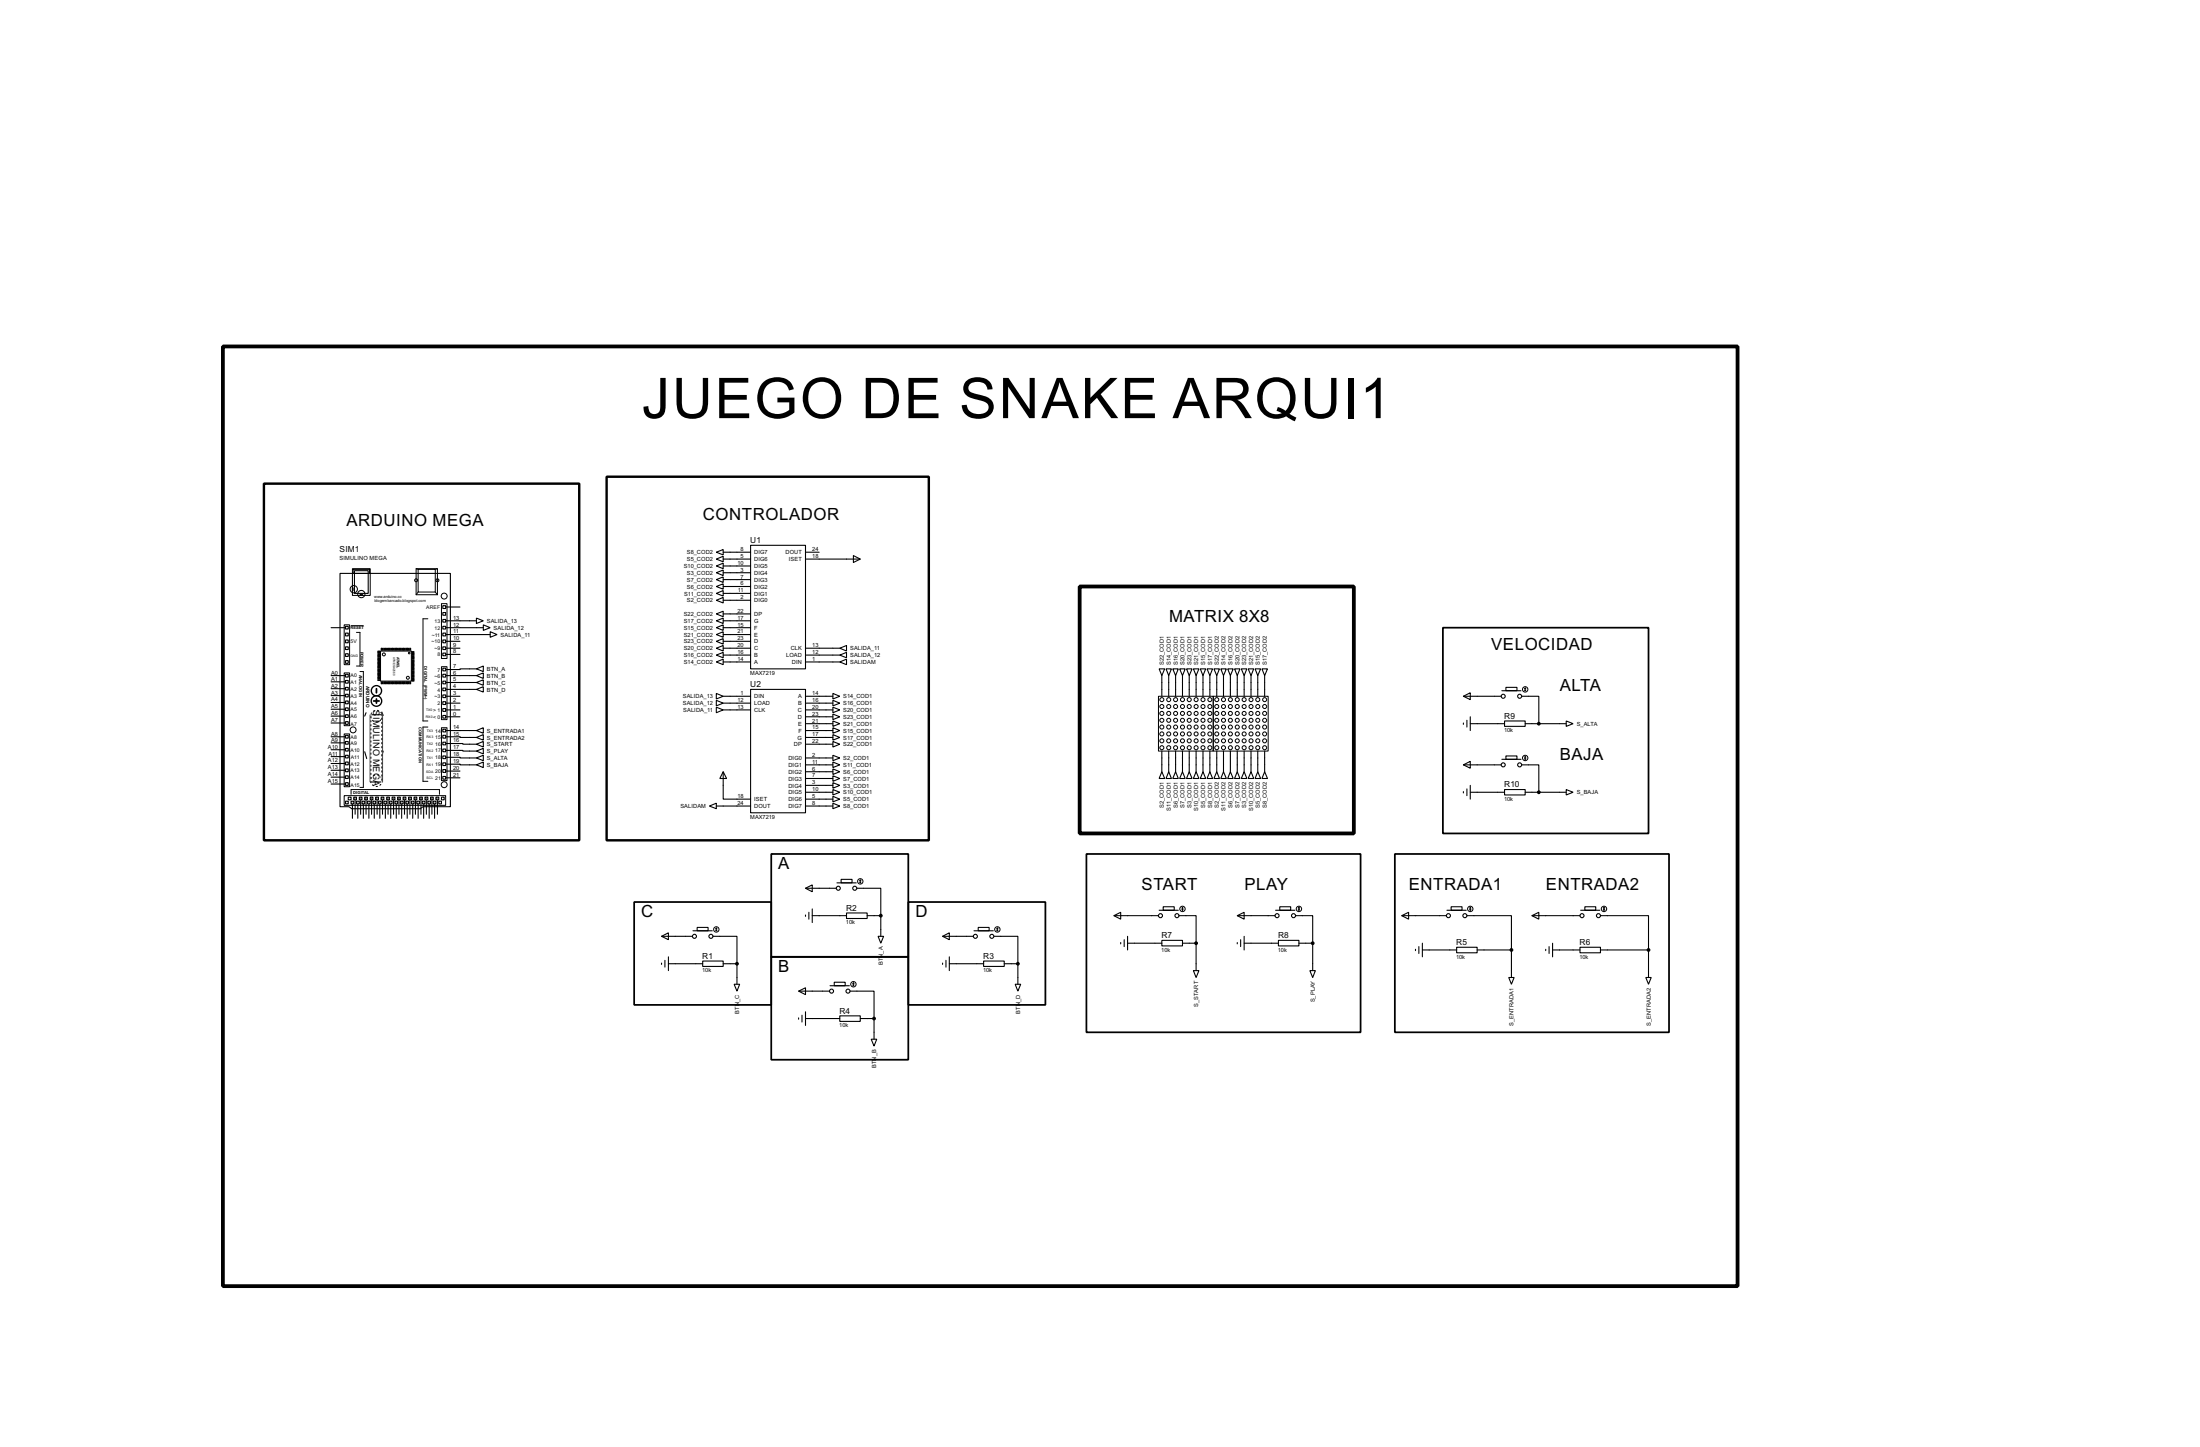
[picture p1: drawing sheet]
<svg xmlns="http://www.w3.org/2000/svg" width="815mm" height="536mm" viewBox="0 0 815 536" stroke-linecap="round" stroke-linejoin="round" font-family="sans-serif">
<g fill="none" stroke="#000" stroke-width=".4">
<path d="M126 212.4h40.9v86.4h-10.1l-1 .7h-25.4l-1.1-.7h-3.3zM130.6 217.7h.3v1h-.3zM130.9 210.9h6.1v1.5h-6.1zM131.4 211.4h5.1v8.4h-5.1zM265.5 204.5l2.5-1v2zM265.5 207.1l2.5-1.1v2.1zM265.5 209.6l2.5-1v2zM265.5 212.1l2.5-1v2.1zM265.5 214.7l2.5-1v2zM265.5 217.2l2.5-1v2zM265.5 219.8l2.5-1.1v2.1zM268 207.1h10.2"/>
<path d="M268 204.5h10.2M268 209.6h10.2M268 212.1h10.2M268 214.7h10.2M268 217.2h10.2M268 219.8h10.2M278.2 202h20.3v45.7h-20.3zM298.5 207.1h20.3M298.5 204.5h5.1M316.3 205.8l2.5 1.3-2.5 1.2zM122.7 232.5h5.1M128.1 232h1v1h-1z"/>
<path d="M128.1 234.5h1v1h-1zM128.1 237h1v1.1h-1zM128.1 239.6h1v1h-1zM133.4 220.3h1v.2h-1zM164.1 224.3h1.1v1.1h-1.1zM164.1 229.4h1.1v1h-1.1zM164.1 232h1.1v1h-1.1zM164.1 234.5h1.1v1h-1.1zM164.1 237h1.1v1.1h-1.1zM164.1 239.6h1.1v1h-1.1zM164.1 226.9h1.1v1h-1.1zM165.4 229.9h11.2"/>
<path d="M165.4 232.5h13.7M165.4 235h16.3M165.4 237.5h5.1M165.4 224.8h5.1M176.6 228.9l2.5 1-2.5 1zM179.1 231.4l2.6 1.1-2.6 1zM181.7 234l2.5 1-2.5 1zM265.5 222.3l2.5-1v2zM265.5 227.4l2.5-1v2zM265.5 229.9l2.5-1v2zM265.5 232.5l2.5-1.1v2.1zM265.5 235l2.5-1v2z"/>
<path d="M265.5 237.5l2.5-1v2.1zM268 229.9h10.2M268 232.5h10.2M268 235h10.2M268 222.3h10.2M268 227.4h10.2M268 237.5h10.2M122.7 250.2h5.1M122.7 257.6h5.1M122.7 255.1h5.1M122.7 252.5h5.1M128.1 249.7h1v1.1h-1z"/>
<path d="M128.1 252h1v1h-1zM128.1 254.6h1v1h-1zM128.1 257.1h1v1h-1zM128.1 259.6h1v1.1h-1zM128.1 242.1h1v1h-1zM128.1 244.7h1v1h-1zM141 241.1h11.5v11.2h-11.5zM164.1 241.9h1.1v1h-1.1zM164.1 247.5h1.1v1h-1.1zM164.1 249.7h1.1v1.1h-1.1zM164.1 252.3h1.1v1h-1.1zM164.1 254.8h1.1v1h-1.1z"/>
<path d="M164.1 257.4h1.1v1h-1.1zM164.1 259.9h1.1v1h-1.1zM165.4 257.9h5.1M165.4 240.1h5.1M165.4 250.2h11.2M165.4 252.8h11.2M165.4 255.3h11.2M165.4 242.4h5.1M176.6 247.7l2.5-1v2zM176.6 250.2l2.5-1v2.1zM176.6 252.8l2.5-1v2zM176.6 255.3l2.5-1v2z"/>
<path d="M176.6 247.7l-11.2 .3M265.5 256.8l2.5 1.1-2.5 1zM265.5 259.4l2.5 1-2.5 1zM265.5 240.1l2.5-1v2zM265.5 242.6l2.5-1v2zM265.5 245.2l2.5-1.1v2.1zM268 245.2h10.2M268 257.9h10.2M268 242.6h10.2M268 240.1h10.2M278.2 255.3h20.3v45.7h-20.3zM298.5 245.2h12.7"/>
<path d="M298.5 257.9h10.2M298.5 242.6h12.7M298.5 240.1h12.7M308.7 256.8l2.5 1.1-2.5 1zM308.7 259.4l2.5 1-2.5 1zM311.2 245.2l2.5-1.1v2.1zM311.2 242.6l2.5-1v2zM311.2 240.1l2.5-1v2zM429.6 247.7h2l-1 2.5zM430.6 250.2v7.7M432.1 247.7h2l-1 2.5zM433.1 250.2v7.7"/>
<path d="M434.6 247.7h2.1l-1 2.5zM435.7 250.2v7.7M437.2 247.7h2l-1 2.5zM438.2 250.2v7.7M439.7 247.7h2.1l-1.1 2.5zM440.7 250.2v7.7M442.3 247.7h2l-1 2.5zM443.3 250.2v7.7M444.8 247.7h2l-1 2.5zM445.8 250.2v7.7M447.3 247.7h2.1l-1 2.5zM448.4 250.2v7.7"/>
<path d="M449.9 247.7h2l-1 2.5zM450.9 250.2v7.7M452.4 247.7h2.1l-1.1 2.5zM453.4 250.2v7.7M455 247.7h2l-1 2.5zM456 250.2v7.7M457.5 247.7h2l-1 2.5zM458.5 250.2v7.7M460 247.7h2.1l-1 2.5zM461.1 250.2v7.7M462.6 247.7h2l-1 2.5zM463.6 250.2v7.7"/>
<path d="M465.1 247.7h2.1l-1.1 2.5zM466.1 250.2v7.7M467.7 247.7h2l-1 2.5zM468.7 250.2v7.7M542.3 257.9l2.6-1.3v2.5zM542.3 257.9h14M556.6 255.8h7.1M558.1 254.6h4.1v1.2h-4.1zM563.9 257.9h6.4v10.1M122.7 272.9h5.1M122.7 277.7h5.1M122.7 275.1h5.1"/>
<path d="M122.7 267.8h5.1M122.7 265.2h5.1M122.7 262.7h5.1M122.7 260.2h5.1M128.1 262.2h1v1h-1zM128.1 264.7h1v1h-1zM128.1 267.3h1v1h-1zM128.1 272.3h1v1.1h-1zM128.1 274.6h1v1h-1zM128.1 277.2h1v1h-1zM128.1 279.7h1v1h-1zM135.2 278.4l.7 2.6"/>
<path d="M135.7 264l-.5 1.2M137.2 264.7h4.6v24.9h-4.6zM141.5 263.7l.5 1.3M142 278.2l-.5 1.8M164.1 262.4h1.1v1.1h-1.1zM164.1 265h1.1v1h-1.1zM164.1 270.1h1.1v1h-1.1zM164.1 272.3h1.1v1.1h-1.1zM164.1 274.9h1.1v1h-1.1zM164.1 277.4h1.1v1h-1.1zM164.1 280h1.1v1h-1.1zM165.4 272.9l11.2 .2"/>
<path d="M165.4 275.4l11.2 .2M165.4 277.9l11.2 .3M165.4 260.4h5.1M165.4 262.9h5.1M165.4 265.5h5.1M165.4 270.6h11.2M176.6 270.6l2.5-1.1v2.1zM176.6 273.1l2.5-1v2zM176.6 275.6l2.5-1v2.1zM176.6 278.2l2.5-1v2zM265.5 261.9l2.5 1-2.5 1.1zM268 260.4h10.2"/>
<path d="M268 262.9h10.2M298.5 260.4h10.2M298.5 262.9h10.2M298.5 265.5h10.2M298.5 268h10.2M298.5 270.6h10.2M298.5 273.1h10.2M298.5 275.6h10.2M308.7 261.9l2.5 1-2.5 1.1zM308.7 264.5l2.5 1-2.5 1zM308.7 267l2.5 1-2.5 1zM308.7 269.5l2.5 1.1-2.5 1z"/>
<path d="M308.7 272.1l2.5 1-2.5 1zM308.7 274.6l2.5 1-2.5 1.1zM308.7 279.7l2.5 1-2.5 1zM430.6 278.2v7.6M433.1 278.2v7.6M435.7 278.2v7.6M438.2 278.2v7.6M440.7 278.2v7.6M443.3 278.2v7.6M445.8 278.2v7.6M448.4 278.2v7.6M450.9 278.2v7.6"/>
<path d="M453.4 278.2v7.6M456 278.2v7.6M458.5 278.2v7.6M461.1 278.2v7.6M463.6 278.2v7.6M466.1 278.2v7.6M468.7 278.2v7.6M542.3 267.8v.5M543.6 266.8v2.5M544.9 268h12.7M544.9 265.5v5.1M557.6 267h7.6v2h-7.6z"/>
<path d="M558.1 280h4.1v1.2h-4.1zM565.2 268h15.2M580.4 267l2.6 1-2.6 1zM122.7 290.4h5.1M122.7 287.8h5.1M122.7 285.3h5.1M122.7 282.8h5.1M122.7 280.2h5.1M128.1 296.7h1v1h-1zM128.1 282.2h1v1.1h-1zM128.1 284.8h1v1h-1zM128.1 287.3h1v1h-1z"/>
<path d="M128.1 289.9h1v1h-1zM129.1 295.2h1v1h-1zM130.1 296.7h1v1h-1zM130.6 298v5.1M131.1 295.2h1v1h-1zM131.6 296.5v5.1M132.1 296.7h1.1v1h-1.1zM132.6 298v5.1M133.2 295.2h1v1h-1zM133.7 296.5v5.1M134.2 296.7h1v1h-1zM134.7 298v5.1"/>
<path d="M135.2 295.2h1v1h-1zM135.7 296.5v5.1M136.2 296.7h1v1h-1zM136.7 298v5.1M137.2 295.2h1v1h-1zM137.7 296.5v5.1M138.2 296.7h1v1h-1zM138.7 298v5.1M139.2 295.2h1.1v1h-1.1zM139.8 296.5v5.1M140.3 296.7h1v1h-1zM140.8 298v5.1"/>
<path d="M141.3 295.2h1v1h-1zM141.8 296.5v5.1M142.3 296.7h1v1h-1zM142.8 298v5.1M143.3 295.2h1v1h-1zM143.8 296.5v5.1M144.3 296.7h1v1h-1zM144.8 298v5.1M145.3 295.2h1.1v1h-1.1zM145.9 296.5v5.1M146.4 296.7h1v1h-1zM146.9 298v5.1"/>
<path d="M147.4 295.2h1v1h-1zM147.9 296.5v5.1M148.4 296.7h1v1h-1zM148.9 298v5.1M149.4 295.2h1v1h-1zM149.9 296.5v5.1M150.4 296.7h1v1h-1zM150.9 298v5.1M151.4 295.2h1.1v1h-1.1zM151.9 296.5v5.1M152.5 296.7h1v1h-1zM153 298v5.1"/>
<path d="M153.5 295.2h1v1h-1zM154 296.5v5.1M154.5 296.7h1v1h-1zM155 298v5.1M155.5 295.2h1v1h-1zM156 296.5v5.1M156.5 296.7h1v1h-1zM157 298v5.1M157.5 295.2h1.1v1h-1.1zM158 296.5v5.1M158.6 296.7h1v1h-1zM159.1 298v5.1"/>
<path d="M159.6 295.2h1v1h-1zM160.1 296.5v5.1M160.6 296.7h1v1h-1zM161.1 298v5.1M161.6 295.2h1v1h-1zM162.1 296.5v5.1M162.6 296.7h1v1h-1zM163.6 295.2h1v1h-1zM164.1 282.5h1.1v1h-1.1zM164.1 285h1.1v1.1h-1.1zM164.1 287.6h1.1v1h-1.1zM165.4 280.5l11.2 .2"/>
<path d="M165.4 283l11.2 .3M165.4 288.1h5.1M165.4 285.6h5.1M176.6 280.7l2.5-1v2zM176.6 283.3l2.5-1.1v2.1zM262.9 298.5l2.6-1v2zM265.5 298.5h12.7M268 285.8l1.3 2.5h-2.5zM268 285.8v10.2h10.2M298.5 298.5h10.2M298.5 280.7h10.2M298.5 283.3h10.2"/>
<path d="M298.5 285.8h10.2M298.5 288.3h10.2M298.5 290.9h10.2M298.5 293.4h10.2M298.5 296h10.2M308.7 282.2l2.5 1.1-2.5 1zM308.7 284.8l2.5 1-2.5 1zM308.7 287.3l2.5 1-2.5 1.1zM308.7 289.9l2.5 1-2.5 1zM308.7 292.4l2.5 1-2.5 1zM308.7 294.9l2.5 1.1-2.5 1zM308.7 297.5l2.5 1-2.5 1z"/>
<path d="M430.6 285.8l1 2.5h-2zM433.1 285.8l1 2.5h-2zM435.7 285.8l1 2.5h-2.1zM438.2 285.8l1 2.5h-2zM440.7 285.8l1.1 2.5h-2.1zM443.3 285.8l1 2.5h-2zM445.8 285.8l1 2.5h-2zM448.4 285.8l1 2.5h-2.1zM450.9 285.8l1 2.5h-2zM453.4 285.8l1.1 2.5h-2.1zM456 285.8l1 2.5h-2zM458.5 285.8l1 2.5h-2z"/>
<path d="M461.1 285.8l1 2.5h-2.1zM463.6 285.8l1 2.5h-2zM466.1 285.8l1.1 2.5h-2.1zM468.7 285.8l1 2.5h-2zM542.3 283.3l2.6-1.3v2.5zM542.3 283.3h14M542.3 293.2v.5M543.6 292.2v2.5M544.9 293.4h12.7M544.9 290.9v5.1M556.6 281.2h7.1M557.6 292.4h7.6v2h-7.6z"/>
<path d="M563.9 283.3h6.4v10.1M565.2 293.4h15.2M580.4 292.4l2.6 1-2.6 1zM298.5 329l2.5-1.3v2.6zM298.5 329h11.4M298.5 338.9v.5M299.8 337.9v2.5M301 339.1h12.7M301 336.6v5.1M310.2 327h7.1M311.7 325.7h4.1v1.3h-4.1zM313.7 338.1h7.7v2.1h-7.7z"/>
<path d="M317.6 329h8.8v10.1M321.4 339.1h5M326.4 339.1v7.7M412.8 339.1l2.5-1.2v2.5zM412.8 339.1h16.5M429.6 337.1h7.1M431.1 335.8h4.1v1.3h-4.1zM436.9 339.1h6.4v10.2M458.5 339.1l2.6-1.2v2.5zM458.5 339.1h14M472.7 337.1h7.2M474.3 335.8h4v1.3h-4z"/>
<path d="M480.1 339.1h6.4v10.2M519.5 339.1l2.5-1.2v2.5zM519.5 339.1h16.5M536.2 337.1h7.2M537.8 335.8h4v1.3h-4zM543.6 339.1h16.5v12.7M567.7 339.1l2.6-1.2v2.5zM567.7 339.1h17.8M585.8 337.1h7.1M587.3 335.8h4.1v1.3h-4.1zM593.1 339.1h17.8v12.7M245.2 346.8l2.5-1.3v2.5z"/>
<path d="M245.2 346.8h11.4M245.2 356.7v.5M246.4 355.7v2.5M247.7 356.9h12.7M247.7 354.4v5.1M256.8 344.7h7.2M258.4 343.5h4v1.2h-4zM260.4 355.9h7.6v2h-7.6zM264.2 346.8h8.9v10.1M268 356.9h5.1M273.1 356.9v7.6M325.4 346.8h2.1l-1.1 2.5z"/>
<path d="M349.3 346.8l2.5-1.3v2.5zM349.3 346.8h11.4M349.3 356.7v.5M350.6 355.7v2.5M351.8 356.9h12.7M351.8 354.4v5.1M361 344.7h7.1M362.5 343.5h4.1v1.2h-4.1zM364.5 355.9h7.7v2h-7.7zM368.4 346.8h8.8v10.1M372.2 356.9h5M377.2 356.9v7.6"/>
<path d="M415.3 349.1v.5M416.6 348v2.6M417.9 349.3h12.7M417.9 346.8v5M430.6 348.3h7.6v2h-7.6zM438.2 349.3h5.1M442.3 359.5h2l-1 2.5zM443.3 349.3v10.2M458.5 349.1v.5M459.8 348v2.6M461.1 346.8v5M461.1 349.3h12.7"/>
<path d="M473.8 348.3h7.6v2h-7.6zM481.4 349.3h5.1M485.4 359.5h2.1l-1 2.5zM486.5 349.3v10.2M524.6 351.6v.5M525.8 350.6v2.5M527.1 351.8h12.7M527.1 349.3v5.1M539.8 350.8h7.6v2.1h-7.6zM547.4 351.8h12.7M560.1 351.8v10.2M572.8 351.6v.5"/>
<path d="M574.1 350.6v2.5M575.4 351.8h10.1M575.4 349.3v5.1M585.5 350.8h7.6v2.1h-7.6zM593.1 351.8h17.8M610.9 351.8v10.2M272.1 364.5h2l-1 2.6zM296 367.1l2.5-1.3v2.6zM296 367.1h11.4M296 377v.5M297.2 376v2.5M298.5 377.2h12.7"/>
<path d="M298.5 374.7v5.1M307.6 365.1h7.2M309.2 363.8h4v1.3h-4zM311.2 376.2h7.6v2.1h-7.6zM315 367.1h8.9v10.1M318.8 377.2h5.1M323.9 377.2v7.7M376.2 364.5h2.1l-1.1 2.6zM559.1 362h2l-1 2.5zM609.9 362h2l-1 2.5zM322.9 384.9h2l-1 2.5z"/>
<circle cx="557" cy="257.9" r=".75"/>
<circle cx="563.1" cy="257.9" r=".75"/>
<circle cx="557" cy="283.3" r=".75"/>
<circle cx="563.1" cy="283.3" r=".75"/>
<circle cx="310.6" cy="329" r=".75"/>
<circle cx="316.7" cy="329" r=".75"/>
<circle cx="430" cy="339.1" r=".75"/>
<circle cx="436.1" cy="339.1" r=".75"/>
<circle cx="473.2" cy="339.1" r=".75"/>
<circle cx="479.3" cy="339.1" r=".75"/>
<circle cx="536.7" cy="339.1" r=".75"/>
<circle cx="542.8" cy="339.1" r=".75"/>
<circle cx="586.2" cy="339.1" r=".75"/>
<circle cx="592.3" cy="339.1" r=".75"/>
<circle cx="257.3" cy="346.8" r=".75"/>
<circle cx="263.4" cy="346.8" r=".75"/>
<circle cx="361.4" cy="346.8" r=".75"/>
<circle cx="367.5" cy="346.8" r=".75"/>
<circle cx="308.1" cy="367.1" r=".75"/>
<circle cx="314.2" cy="367.1" r=".75"/>
</g>
<g fill="none" stroke="#000" stroke-width=".37">
<path d="M130.6 210.6h6.6v9.9h-6.6zM154.2 210.6h7.9v9.7h-7.9zM154.2 210.6l.8 .3M155 210.9h6.3v8.4h-6.3zM155 219.3l-.8 1M161.3 219.3l.8 1M162.1 210.6l-.8 .3M127.6 231.4h2v14.8h-2zM130.1 231.7h4.6M132.1 234.2h1.3v12.5h-1.3M158.6 229.2h-1.8v37.8h1.8M163.6 223.6h2.1v20.3h-2.1z"/>
<path d="M127.6 249.2h2v19.6h-2zM133.4 248.7h1.3v42.9h-1.3M140 241.6h.8v.3h-.8zM140 242.1h.8v.3h-.8zM140 242.6h.8v.3h-.8zM140 243.1h.8v.3h-.8zM140 243.6h.8v.3h-.8zM140 244.1h.8v.3h-.8zM140 244.7h.8v.2h-.8zM140 245.2h.8v.2h-.8zM140 245.7h.8v.2h-.8zM140 246.2h.8v.2h-.8z"/>
<path d="M140 241.1h.8v.3h-.8zM140 247.2h.8v.3h-.8zM140 247.7h.8v.3h-.8zM140 248.2h.8v.3h-.8zM140 248.7h.8v.3h-.8zM140 249.2h.8v.3h-.8zM140 249.7h.8v.3h-.8zM140 250.2h.8v.3h-.8zM140 250.8h.8v.2h-.8zM140 251.3h.8v.2h-.8zM140 251.8h.8v.2h-.8zM140 246.7h.8v.2h-.8z"/>
<path d="M141.3 240.1h.2v.7h-.2zM141.3 252.5h.2v.8h-.2zM141.8 240.1h.2v.7h-.2zM141.8 252.5h.2v.8h-.2zM142.3 240.1h.2v.7h-.2zM142.3 252.5h.2v.8h-.2zM142.8 240.1h.3v.7h-.3zM142.8 252.5h.3v.8h-.3zM143.3 240.1h.3v.7h-.3zM143.3 252.5h.3v.8h-.3zM143.8 240.1h.3v.7h-.3zM143.8 252.5h.3v.8h-.3z"/>
<path d="M144.3 240.1h.3v.7h-.3zM144.3 252.5h.3v.8h-.3zM144.8 240.1h.3v.7h-.3zM144.8 252.5h.3v.8h-.3zM145.3 240.1h.3v.7h-.3zM145.3 252.5h.3v.8h-.3zM145.9 240.1h.2v.7h-.2zM145.9 252.5h.2v.8h-.2zM146.4 240.1h.2v.7h-.2zM146.4 252.5h.2v.8h-.2zM146.9 240.1h.2v.7h-.2zM146.9 252.5h.2v.8h-.2z"/>
<path d="M147.4 240.1h.2v.7h-.2zM147.4 252.5h.2v.8h-.2zM147.9 240.1h.2v.7h-.2zM147.9 252.5h.2v.8h-.2zM148.4 240.1h.2v.7h-.2zM148.4 252.5h.2v.8h-.2zM148.9 240.1h.3v.7h-.3zM148.9 252.5h.3v.8h-.3zM149.4 240.1h.3v.7h-.3zM149.4 252.5h.3v.8h-.3zM149.9 240.1h.3v.7h-.3zM149.9 252.5h.3v.8h-.3z"/>
<path d="M150.4 240.1h.3v.7h-.3zM150.4 252.5h.3v.8h-.3zM150.9 240.1h.3v.7h-.3zM150.9 252.5h.3v.8h-.3zM151.4 240.1h.3v.7h-.3zM151.4 252.5h.3v.8h-.3zM151.9 240.1h.3v.7h-.3zM151.9 252.5h.3v.8h-.3zM152.7 241.9h.8v.2h-.8zM152.7 242.4h.8v.2h-.8zM152.7 242.9h.8v.2h-.8zM152.7 243.4h.8v.2h-.8z"/>
<path d="M152.7 243.9h.8v.2h-.8zM152.7 244.4h.8v.3h-.8zM152.7 244.9h.8v.3h-.8zM152.7 245.4h.8v.3h-.8zM152.7 245.9h.8v.3h-.8zM152.7 246.4h.8v.3h-.8zM152.7 241.4h.8v.2h-.8zM152.7 247.5h.8v.2h-.8zM152.7 248h.8v.2h-.8zM152.7 248.5h.8v.2h-.8zM152.7 249h.8v.2h-.8zM152.7 249.5h.8v.2h-.8z"/>
<path d="M152.7 250h.8v.2h-.8zM152.7 250.5h.8v.3h-.8zM152.7 251h.8v.3h-.8zM152.7 251.5h.8v.3h-.8zM152.7 252h.8v.3h-.8zM152.7 246.9h.8v.3h-.8zM163.6 246.9h2.1v19.6h-2.1zM429.3 257.9h20.3v20.3h-20.3zM449.6 257.9h20.4v20.3h-20.4zM565 255.6l.2 .2M565.2 254.8v1M565.2 254.8l-.2 .3"/>
<path d="M565.2 254.8l.3 .3M565.5 255.6l-.3 .2M127.6 271.8h2v19.6h-2zM158.6 269.3h-1.8v20.1h1.8M163.6 269.5h2.1v19.6h-2.1zM127.6 294.7h37.6v3.6h-37.6zM130.1 294.2v-1.8h32.8v1.8M565 281l.2 .2M565.2 280.2v1M565.2 280.2l-.2 .3M565.2 280.2l.3 .3M565.5 281l-.3 .2"/>
<path d="M318.6 326.7l.2 .3M318.8 325.9v1.1M318.8 325.9l-.2 .3M318.8 325.9l.3 .3M319.1 326.7l-.3 .3M438 336.9l.2 .2M438.2 336.1v1M438.2 336.1l-.2 .3M438.2 336.1l.3 .3M438.5 336.9l-.3 .2M481.1 336.9l.3 .2M481.4 336.1v1"/>
<path d="M481.4 336.1l-.3 .3M481.4 336.1l.2 .3M481.6 336.9l-.2 .2M544.6 336.9l.3 .2M544.9 336.1v1M544.9 336.1l-.3 .3M544.9 336.1l.2 .3M545.1 336.9l-.2 .2M594.2 336.9l.2 .2M594.4 336.1v1M594.4 336.1l-.2 .3M594.4 336.1l.3 .3"/>
<path d="M594.7 336.9l-.3 .2M265.2 344.5l.3 .2M265.5 343.7v1M265.5 343.7l-.3 .3M265.5 343.7l.2 .3M265.7 344.5l-.2 .2M369.4 344.5l.2 .2M369.6 343.7v1M369.6 343.7l-.2 .3M369.6 343.7l.3 .3M369.9 344.5l-.3 .2M316 364.8l.3 .3"/>
<path d="M316.3 364v1.1M316.3 364l-.3 .3M316.3 364l.2 .3M316.5 364.8l-.2 .3"/>
<circle cx="131.1" cy="218.2" r="1.35"/>
<circle cx="154.2" cy="214.9" r=".55"/>
<circle cx="162.1" cy="214.9" r=".55"/>
<circle cx="133.9" cy="220" r="1.35"/>
<circle cx="164.6" cy="220.8" r="1.1"/>
<circle cx="142.2" cy="242.4" r=".55"/>
<circle cx="151.1" cy="251" r=".55"/>
<circle cx="151.6" cy="241.9" r=".3"/>
<circle cx="430.5" cy="259.1" r=".75"/>
<circle cx="433.1" cy="259.1" r=".75"/>
<circle cx="435.6" cy="259.1" r=".75"/>
<circle cx="438.2" cy="259.1" r=".75"/>
<circle cx="440.7" cy="259.1" r=".75"/>
<circle cx="443.2" cy="259.1" r=".75"/>
<circle cx="445.8" cy="259.1" r=".75"/>
<circle cx="448.3" cy="259.1" r=".75"/>
<circle cx="450.9" cy="259.1" r=".75"/>
<circle cx="453.4" cy="259.1" r=".75"/>
<circle cx="455.9" cy="259.1" r=".75"/>
<circle cx="458.5" cy="259.1" r=".75"/>
<circle cx="461" cy="259.1" r=".75"/>
<circle cx="463.6" cy="259.1" r=".75"/>
<circle cx="466.1" cy="259.1" r=".75"/>
<circle cx="468.6" cy="259.1" r=".75"/>
<circle cx="565.2" cy="255.3" r="1"/>
<circle cx="130.8" cy="270.3" r="1.1"/>
<circle cx="430.5" cy="261.7" r=".75"/>
<circle cx="430.5" cy="264.2" r=".75"/>
<circle cx="430.5" cy="266.8" r=".75"/>
<circle cx="430.5" cy="269.3" r=".75"/>
<circle cx="430.5" cy="276.9" r=".75"/>
<circle cx="430.5" cy="271.8" r=".75"/>
<circle cx="430.5" cy="274.4" r=".75"/>
<circle cx="433.1" cy="266.8" r=".75"/>
<circle cx="433.1" cy="271.8" r=".75"/>
<circle cx="433.1" cy="276.9" r=".75"/>
<circle cx="433.1" cy="269.3" r=".75"/>
<circle cx="433.1" cy="261.7" r=".75"/>
<circle cx="433.1" cy="274.4" r=".75"/>
<circle cx="433.1" cy="264.2" r=".75"/>
<circle cx="435.6" cy="271.8" r=".75"/>
<circle cx="435.6" cy="276.9" r=".75"/>
<circle cx="435.6" cy="266.8" r=".75"/>
<circle cx="435.6" cy="269.3" r=".75"/>
<circle cx="435.6" cy="274.4" r=".75"/>
<circle cx="435.6" cy="264.2" r=".75"/>
<circle cx="435.6" cy="261.7" r=".75"/>
<circle cx="438.2" cy="264.2" r=".75"/>
<circle cx="438.2" cy="271.8" r=".75"/>
<circle cx="438.2" cy="274.4" r=".75"/>
<circle cx="438.2" cy="261.7" r=".75"/>
<circle cx="438.2" cy="269.3" r=".75"/>
<circle cx="438.2" cy="276.9" r=".75"/>
<circle cx="438.2" cy="266.8" r=".75"/>
<circle cx="440.7" cy="274.4" r=".75"/>
<circle cx="440.7" cy="266.8" r=".75"/>
<circle cx="440.7" cy="271.8" r=".75"/>
<circle cx="440.7" cy="276.9" r=".75"/>
<circle cx="440.7" cy="261.7" r=".75"/>
<circle cx="440.7" cy="264.2" r=".75"/>
<circle cx="440.7" cy="269.3" r=".75"/>
<circle cx="443.2" cy="269.3" r=".75"/>
<circle cx="443.2" cy="271.8" r=".75"/>
<circle cx="443.2" cy="266.8" r=".75"/>
<circle cx="443.2" cy="261.7" r=".75"/>
<circle cx="443.2" cy="276.9" r=".75"/>
<circle cx="443.2" cy="264.2" r=".75"/>
<circle cx="443.2" cy="274.4" r=".75"/>
<circle cx="445.8" cy="264.2" r=".75"/>
<circle cx="445.8" cy="274.4" r=".75"/>
<circle cx="445.8" cy="261.7" r=".75"/>
<circle cx="445.8" cy="266.8" r=".75"/>
<circle cx="445.8" cy="269.3" r=".75"/>
<circle cx="445.8" cy="276.9" r=".75"/>
<circle cx="445.8" cy="271.8" r=".75"/>
<circle cx="448.3" cy="276.9" r=".75"/>
<circle cx="448.3" cy="264.2" r=".75"/>
<circle cx="448.3" cy="269.3" r=".75"/>
<circle cx="448.3" cy="271.8" r=".75"/>
<circle cx="448.3" cy="274.4" r=".75"/>
<circle cx="448.3" cy="266.8" r=".75"/>
<circle cx="448.3" cy="261.7" r=".75"/>
<circle cx="450.9" cy="271.8" r=".75"/>
<circle cx="450.9" cy="274.4" r=".75"/>
<circle cx="450.9" cy="264.2" r=".75"/>
<circle cx="450.9" cy="261.7" r=".75"/>
<circle cx="450.9" cy="269.3" r=".75"/>
<circle cx="450.9" cy="266.8" r=".75"/>
<circle cx="450.9" cy="276.9" r=".75"/>
<circle cx="453.4" cy="266.8" r=".75"/>
<circle cx="453.4" cy="264.2" r=".75"/>
<circle cx="453.4" cy="269.3" r=".75"/>
<circle cx="453.4" cy="276.9" r=".75"/>
<circle cx="453.4" cy="271.8" r=".75"/>
<circle cx="453.4" cy="261.7" r=".75"/>
<circle cx="453.4" cy="274.4" r=".75"/>
<circle cx="455.9" cy="269.3" r=".75"/>
<circle cx="455.9" cy="274.4" r=".75"/>
<circle cx="455.9" cy="276.9" r=".75"/>
<circle cx="455.9" cy="261.7" r=".75"/>
<circle cx="455.9" cy="266.8" r=".75"/>
<circle cx="455.9" cy="271.8" r=".75"/>
<circle cx="455.9" cy="264.2" r=".75"/>
<circle cx="458.5" cy="274.4" r=".75"/>
<circle cx="458.5" cy="276.9" r=".75"/>
<circle cx="458.5" cy="264.2" r=".75"/>
<circle cx="458.5" cy="266.8" r=".75"/>
<circle cx="458.5" cy="261.7" r=".75"/>
<circle cx="458.5" cy="271.8" r=".75"/>
<circle cx="458.5" cy="269.3" r=".75"/>
<circle cx="461" cy="271.8" r=".75"/>
<circle cx="461" cy="269.3" r=".75"/>
<circle cx="461" cy="261.7" r=".75"/>
<circle cx="461" cy="274.4" r=".75"/>
<circle cx="461" cy="276.9" r=".75"/>
<circle cx="461" cy="264.2" r=".75"/>
<circle cx="461" cy="266.8" r=".75"/>
<circle cx="463.6" cy="261.7" r=".75"/>
<circle cx="463.6" cy="269.3" r=".75"/>
<circle cx="463.6" cy="271.8" r=".75"/>
<circle cx="463.6" cy="266.8" r=".75"/>
<circle cx="463.6" cy="276.9" r=".75"/>
<circle cx="463.6" cy="274.4" r=".75"/>
<circle cx="463.6" cy="264.2" r=".75"/>
<circle cx="466.1" cy="264.2" r=".75"/>
<circle cx="466.1" cy="266.8" r=".75"/>
<circle cx="466.1" cy="269.3" r=".75"/>
<circle cx="466.1" cy="261.7" r=".75"/>
<circle cx="466.1" cy="271.8" r=".75"/>
<circle cx="466.1" cy="276.9" r=".75"/>
<circle cx="466.1" cy="274.4" r=".75"/>
<circle cx="468.6" cy="271.8" r=".75"/>
<circle cx="468.6" cy="264.2" r=".75"/>
<circle cx="468.6" cy="276.9" r=".75"/>
<circle cx="468.6" cy="261.7" r=".75"/>
<circle cx="468.6" cy="269.3" r=".75"/>
<circle cx="468.6" cy="274.4" r=".75"/>
<circle cx="468.6" cy="266.8" r=".75"/>
<circle cx="164.6" cy="290.6" r="1.1"/>
<circle cx="565.2" cy="280.7" r="1"/>
<circle cx="318.8" cy="326.4" r="1"/>
<circle cx="438.2" cy="336.6" r="1"/>
<circle cx="481.3" cy="336.6" r="1"/>
<circle cx="544.8" cy="336.6" r="1"/>
<circle cx="594.4" cy="336.6" r="1"/>
<circle cx="265.4" cy="344.2" r="1"/>
<circle cx="369.6" cy="344.2" r="1"/>
<circle cx="316.2" cy="364.5" r="1"/>
</g>
<g fill="none" stroke="#fff" stroke-width=".37">
<path d="M137.5 264.5v25.4M141.5 264.5v25.4"/>
<circle cx="139.5" cy="265.2" r="2.15"/>
<circle cx="139.5" cy="289.1" r="2.15"/>
</g>
<circle cx="139.5" cy="265.2" r="2.15" fill="none" stroke="#000" stroke-width=".37" stroke-dasharray="2 1 .5 1 .5 1"/>
<g fill="none" stroke="#000" stroke-width=".37" stroke-dasharray=".5 1">
<path d="M141.5 264.5v25.4M137.5 289.9v-25.4"/>
<circle cx="139.5" cy="289.1" r="2.15"/>
</g>
<g fill="none" stroke="#000" stroke-width=".5">
<circle cx="139.5" cy="259.6" r="1.95"/>
<circle cx="139.5" cy="255.8" r="1.9"/>
</g>
<path d="M534.7 232.5h76.2v76.2h-76.2zM138.5 259.6h2M139.5 255.1v1.5M139.5 258.9v1.5M285.8 316.3h50.8v38.1h-50.8zM402.6 316.3h101.6v66h-101.6zM516.9 316.3h101.6v66h-101.6zM235 334.1h50.8v38.1h-50.8zM336.6 334.1h50.8v38.1h-50.8zM285.8 354.4h50.8v38.1h-50.8z" fill="none" stroke="#000" stroke-width=".65"/>
<g fill="#000" stroke="#000" stroke-width=".4">
<circle cx="570.2" cy="268" r=".5"/>
<circle cx="570.2" cy="293.4" r=".5"/>
<circle cx="326.4" cy="339.1" r=".5"/>
<circle cx="273.1" cy="356.9" r=".5"/>
<circle cx="377.2" cy="356.9" r=".5"/>
<circle cx="443.2" cy="349.3" r=".5"/>
<circle cx="486.4" cy="349.3" r=".5"/>
<circle cx="560.1" cy="351.8" r=".5"/>
<circle cx="610.9" cy="351.8" r=".5"/>
<circle cx="323.9" cy="377.2" r=".5"/>
</g>
<path d="M82.6 128.3h561.3v348h-561.3zM400.1 217.2h101.6v91.5h-101.6z" fill="none" stroke="#000" stroke-width="1.4"/>
<path d="M97.8 179.1h116.9v132.1h-116.9zM224.8 176.6h119.4v134.6h-119.4z" fill="none" stroke="#000" stroke-width=".9"/>
<text font-size="23.3" x="237.9" y="154.9">JUEGO DE SNAKE ARQUI1</text>
<g font-size="7">
<text x="128.4" y="195">ARDUINO MEGA</text>
<text x="260.5" y="192.4">CONTROLADOR</text>
<text x="433.2" y="230.5">MATRIX 8X8</text>
<text x="552.6" y="240.7">VELOCIDAD</text>
<text x="578" y="255.9">ALTA</text>
<text x="578" y="281.3">BAJA</text>
<text x="288.4" y="322">A</text>
<text x="423.1" y="329.6">START</text>
<text x="461.2" y="329.6">PLAY</text>
<text x="522.1" y="329.6">ENTRADA1</text>
<text x="572.9" y="329.6">ENTRADA2</text>
<text x="237.6" y="339.8">C</text>
<text x="339.2" y="339.8">D</text>
<text x="288.4" y="360.1">B</text>
</g>
<g font-size="3.8">
<text x="138.3" y="263.1" transform="rotate(90 138.3 263.1)">S</text>
<text x="138.3" y="265.5" transform="rotate(90 138.3 265.5)">IMULINO MEGA</text>
</g>
<g font-size="3.5">
<text x="278" y="201.2">U1</text>
<text x="125.9" y="204.6">SIM1</text>
<text x="278" y="254.5">U2</text>
<text x="557.4" y="266.2">R9</text>
<text x="557.4" y="291.6">R10</text>
<text x="313.6" y="337.3">R2</text>
<text x="430.4" y="347.5">R7</text>
<text x="473.6" y="347.5">R8</text>
<text x="539.7" y="350">R5</text>
<text x="585.4" y="350">R6</text>
<text x="260.3" y="355.1">R1</text>
<text x="364.4" y="355.1">R3</text>
<text x="311.1" y="375.4">R4</text>
</g>
<g font-size="2.4">
<text x="125.8" y="207.5">SIMULINO MEGA</text>
<text x="254.5" y="205.3">S8_COD2</text>
<text x="254.5" y="207.9">S5_COD2</text>
<text x="273.3" y="209.2">10</text>
<text x="274.5" y="206.7">5</text>
<text x="274.5" y="204.1">8</text>
<text x="279.5" y="207.9">DIG6</text>
<text x="279.5" y="205.3">DIG7</text>
<text x="291.1" y="205.3">DOUT</text>
<text x="292.3" y="207.9">ISET</text>
<text x="301" y="206.7">18</text>
<text x="301" y="204.1">24</text>
<text x="253.4" y="210.4">S10_COD2</text>
<text x="254.5" y="212.9">S3_COD2</text>
<text x="254.5" y="215.5">S7_COD2</text>
<text x="274.5" y="214.3">7</text>
<text x="274.5" y="211.7">3</text>
<text x="279.5" y="215.5">DIG3</text>
<text x="279.5" y="212.9">DIG4</text>
<text x="279.5" y="210.4">DIG5</text>
<text x="253.5" y="220.6">S11_COD2</text>
<text x="254.5" y="218">S6_COD2</text>
<text x="273.5" y="219.4">11</text>
<text x="274.5" y="221.9">2</text>
<text x="274.5" y="216.8">6</text>
<text x="279.5" y="220.6">DIG1</text>
<text x="279.5" y="218">DIG2</text>
<text x="254.5" y="223.1">S2_COD2</text>
<text x="273.3" y="227">22</text>
<text x="279.5" y="223.1">DIG0</text>
<text x="167.9" y="232.1">12</text>
<text x="167.9" y="229.5">13</text>
<text x="180.4" y="230.7">SALIDA_13</text>
<text x="182.9" y="233.3">SALIDA_12</text>
<text x="253.4" y="228.2">S22_COD2</text>
<text x="253.4" y="230.7">S17_COD2</text>
<text x="253.4" y="233.3">S15_COD2</text>
<text x="273.3" y="232.1">15</text>
<text x="273.3" y="229.5">17</text>
<text x="279.5" y="233.3">F</text>
<text x="279.5" y="230.7">G</text>
<text x="279.5" y="228.2">DP</text>
<text x="167.9" y="239.7">9</text>
<text x="167.9" y="237.1">10</text>
<text x="167.9" y="234.6">11</text>
<text x="185.5" y="235.8">SALIDA_11</text>
<text x="253.4" y="235.8">S21_COD2</text>
<text x="253.4" y="238.3">S23_COD2</text>
<text x="273.3" y="239.7">20</text>
<text x="273.3" y="237.1">23</text>
<text x="273.3" y="234.6">21</text>
<text x="279.5" y="238.3">D</text>
<text x="279.5" y="235.8">E</text>
<text x="301" y="239.7">13</text>
<text x="167.9" y="242">8</text>
<text x="253.4" y="240.9">S20_COD2</text>
<text x="253.4" y="243.4">S16_COD2</text>
<text x="253.4" y="246">S14_COD2</text>
<text x="273.3" y="244.8">14</text>
<text x="273.3" y="242.2">16</text>
<text x="279.5" y="246">A</text>
<text x="279.5" y="243.4">B</text>
<text x="279.5" y="240.9">C</text>
<text x="291.3" y="243.4">LOAD</text>
<text x="293" y="240.9">CLK</text>
<text x="293.5" y="246">DIN</text>
<text x="301" y="244.8">1</text>
<text x="301" y="242.2">12</text>
<text x="315" y="246">SALIDAM</text>
<text x="315" y="243.4">SALIDA_12</text>
<text x="315" y="240.9">SALIDA_11</text>
<text x="122.7" y="249.8">A0</text>
<text x="167.9" y="249.8">6</text>
<text x="167.9" y="247.6">7</text>
<text x="180.4" y="248.5">BTN_A</text>
<text x="180.4" y="251">BTN_B</text>
<text x="278" y="249.9">MAX7219</text>
<text x="431.4" y="246.4" transform="rotate(-90 431.4 246.4)">S22_COD1</text>
<text x="433.9" y="246.4" transform="rotate(-90 433.9 246.4)">S14_COD1</text>
<text x="436.5" y="246.4" transform="rotate(-90 436.5 246.4)">S16_COD1</text>
<text x="439" y="246.4" transform="rotate(-90 439 246.4)">S20_COD1</text>
<text x="441.5" y="246.4" transform="rotate(-90 441.5 246.4)">S23_COD1</text>
<text x="444.1" y="246.4" transform="rotate(-90 444.1 246.4)">S21_COD1</text>
<text x="446.6" y="246.4" transform="rotate(-90 446.6 246.4)">S15_COD1</text>
<text x="449.2" y="246.4" transform="rotate(-90 449.2 246.4)">S17_COD1</text>
<text x="451.7" y="246.4" transform="rotate(-90 451.7 246.4)">S22_COD2</text>
<text x="454.2" y="246.4" transform="rotate(-90 454.2 246.4)">S14_COD2</text>
<text x="456.8" y="246.4" transform="rotate(-90 456.8 246.4)">S16_COD2</text>
<text x="459.3" y="246.4" transform="rotate(-90 459.3 246.4)">S20_COD2</text>
<text x="461.9" y="246.4" transform="rotate(-90 461.9 246.4)">S23_COD2</text>
<text x="464.4" y="246.4" transform="rotate(-90 464.4 246.4)">S21_COD2</text>
<text x="466.9" y="246.4" transform="rotate(-90 466.9 246.4)">S15_COD2</text>
<text x="469.5" y="246.4" transform="rotate(-90 469.5 246.4)">S17_COD2</text>
<text x="122.7" y="257.2">A3</text>
<text x="122.7" y="254.7">A2</text>
<text x="122.7" y="252.1">A1</text>
<text x="167.9" y="257.5">3</text>
<text x="167.9" y="254.9">4</text>
<text x="167.9" y="252.4">5</text>
<text x="180.4" y="253.6">BTN_C</text>
<text x="180.4" y="256.1">BTN_D</text>
<text x="274.5" y="257.5">1</text>
<text x="301" y="257.5">14</text>
<text x="122.7" y="262.3">A5</text>
<text x="122.7" y="259.8">A4</text>
<text x="167.9" y="262.5">1</text>
<text x="167.9" y="260">2</text>
<text x="253" y="258.7">SALIDA_13</text>
<text x="253" y="261.2">SALIDA_12</text>
<text x="253.2" y="263.7">SALIDA_11</text>
<text x="273.3" y="260">12</text>
<text x="273.3" y="262.5">13</text>
<text x="279.5" y="258.7">DIN</text>
<text x="279.5" y="261.2">LOAD</text>
<text x="279.5" y="263.7">CLK</text>
<text x="295.7" y="263.7">C</text>
<text x="295.8" y="258.7">A</text>
<text x="295.8" y="261.2">B</text>
<text x="301" y="260">16</text>
<text x="301" y="262.5">20</text>
<text x="312.5" y="258.7">S14_COD1</text>
<text x="312.5" y="261.2">S16_COD1</text>
<text x="312.5" y="263.7">S20_COD1</text>
<text x="122.7" y="267.4">A7</text>
<text x="122.7" y="264.8">A6</text>
<text x="167.9" y="265.1">0</text>
<text x="295.7" y="266.3">D</text>
<text x="295.8" y="268.8">E</text>
<text x="301" y="265.1">23</text>
<text x="301" y="267.6">21</text>
<text x="312.5" y="266.3">S23_COD1</text>
<text x="312.5" y="268.8">S21_COD1</text>
<text x="584.3" y="268.8">S_ALTA</text>
<text x="122.7" y="274.7">A9</text>
<text x="122.7" y="272.5">A8</text>
<text x="167.9" y="275">16</text>
<text x="167.9" y="272.5">15</text>
<text x="167.9" y="270.2">14</text>
<text x="180.4" y="271.4">S_ENTRADA1</text>
<text x="180.4" y="273.9">S_ENTRADA2</text>
<text x="295.5" y="273.9">G</text>
<text x="295.9" y="271.4">F</text>
<text x="301" y="270.2">15</text>
<text x="301" y="272.7">17</text>
<text x="301" y="275.2">22</text>
<text x="312.5" y="271.4">S15_COD1</text>
<text x="312.5" y="273.9">S17_COD1</text>
<text x="557.4" y="271.2">10k</text>
<text x="121.5" y="277.3">A10</text>
<text x="121.7" y="279.8">A11</text>
<text x="167.9" y="280.1">18</text>
<text x="167.9" y="277.5">17</text>
<text x="180.4" y="276.4">S_START</text>
<text x="180.4" y="279">S_PLAY</text>
<text x="180.4" y="281.5">S_ALTA</text>
<text x="292.2" y="281.5">DIG0</text>
<text x="294.2" y="276.4">DP</text>
<text x="301" y="280.3">2</text>
<text x="312.5" y="276.4">S22_COD1</text>
<text x="312.5" y="281.5">S2_COD1</text>
<text x="121.5" y="287.4">A14</text>
<text x="121.5" y="284.9">A13</text>
<text x="121.5" y="282.4">A12</text>
<text x="167.9" y="287.7">21</text>
<text x="167.9" y="285.2">20</text>
<text x="167.9" y="282.6">19</text>
<text x="180.4" y="284.1">S_BAJA</text>
<text x="292.2" y="284.1">DIG1</text>
<text x="292.2" y="286.6">DIG2</text>
<text x="301" y="282.9">11</text>
<text x="301" y="285.4">6</text>
<text x="301" y="287.9">7</text>
<text x="312.5" y="284.1">S11_COD1</text>
<text x="312.5" y="286.6">S6_COD1</text>
<text x="121.5" y="290">A15</text>
<text x="292.2" y="289.1">DIG3</text>
<text x="292.2" y="291.7">DIG4</text>
<text x="301" y="290.5">3</text>
<text x="301" y="293">10</text>
<text x="312.5" y="289.1">S7_COD1</text>
<text x="312.5" y="291.7">S3_COD1</text>
<text x="252.1" y="299.3">SALIDAM</text>
<text x="273.3" y="295.6">18</text>
<text x="273.3" y="298.1">24</text>
<text x="279.5" y="296.8">ISET</text>
<text x="279.5" y="299.3">DOUT</text>
<text x="292.2" y="294.2">DIG5</text>
<text x="292.2" y="296.8">DIG6</text>
<text x="292.2" y="299.3">DIG7</text>
<text x="301" y="295.6">5</text>
<text x="301" y="298.1">8</text>
<text x="312.5" y="294.2">S10_COD1</text>
<text x="312.5" y="296.8">S5_COD1</text>
<text x="312.5" y="299.3">S8_COD1</text>
<text x="431.4" y="299.3" transform="rotate(-90 431.4 299.3)">S2_COD1</text>
<text x="436.5" y="299.3" transform="rotate(-90 436.5 299.3)">S6_COD1</text>
<text x="439" y="299.3" transform="rotate(-90 439 299.3)">S7_COD1</text>
<text x="441.5" y="299.3" transform="rotate(-90 441.5 299.3)">S3_COD1</text>
<text x="446.6" y="299.3" transform="rotate(-90 446.6 299.3)">S5_COD1</text>
<text x="449.2" y="299.3" transform="rotate(-90 449.2 299.3)">S8_COD1</text>
<text x="451.7" y="299.3" transform="rotate(-90 451.7 299.3)">S2_COD2</text>
<text x="456.8" y="299.3" transform="rotate(-90 456.8 299.3)">S6_COD2</text>
<text x="459.3" y="299.3" transform="rotate(-90 459.3 299.3)">S7_COD2</text>
<text x="461.9" y="299.3" transform="rotate(-90 461.9 299.3)">S3_COD2</text>
<text x="466.9" y="299.3" transform="rotate(-90 466.9 299.3)">S5_COD2</text>
<text x="469.5" y="299.3" transform="rotate(-90 469.5 299.3)">S8_COD2</text>
<text x="557.4" y="296.6">10k</text>
<text x="584.3" y="294.2">S_BAJA</text>
<text x="278" y="303.2">MAX7219</text>
<text x="433.9" y="300.3" transform="rotate(-90 433.9 300.3)">S11_COD1</text>
<text x="444.1" y="300.4" transform="rotate(-90 444.1 300.4)">S10_COD1</text>
<text x="454.2" y="300.3" transform="rotate(-90 454.2 300.3)">S11_COD2</text>
<text x="464.4" y="300.4" transform="rotate(-90 464.4 300.4)">S10_COD2</text>
<text x="313.5" y="342.4">10k</text>
<text x="430.4" y="352.5">10k</text>
<text x="473.6" y="352.5">10k</text>
<text x="327.2" y="357.5" transform="rotate(-90 327.2 357.5)">BTN_A</text>
<text x="539.6" y="355.1">10k</text>
<text x="585.3" y="355.1">10k</text>
<text x="260.2" y="360.1">10k</text>
<text x="364.3" y="360.1">10k</text>
<text x="487.3" y="371.2" transform="rotate(-90 487.3 371.2)">S_PLAY</text>
<text x="273.9" y="375.4" transform="rotate(-90 273.9 375.4)">BTN_C</text>
<text x="378" y="375.4" transform="rotate(-90 378 375.4)">BTN_D</text>
<text x="444.1" y="372.8" transform="rotate(-90 444.1 372.8)">S_START</text>
<text x="311" y="380.5">10k</text>
<text x="560.9" y="379.9" transform="rotate(-90 560.9 379.9)">S_ENTRADA1</text>
<text x="611.7" y="379.9" transform="rotate(-90 611.7 379.9)">S_ENTRADA2</text>
<text x="324.7" y="395.6" transform="rotate(-90 324.7 395.6)">BTN_B</text>
</g>
<g font-size="2.1">
<text x="158" y="225.6">AREF</text>
<text x="161.1" y="230.7">13</text>
<text x="161.1" y="233.2">12</text>
<text x="129.9" y="238.3">5V</text>
<text x="160" y="238.3">~10</text>
<text x="160.1" y="235.8">~11</text>
<text x="161" y="240.8">~9</text>
<text x="162.1" y="243.1">8</text>
<text x="129.9" y="250.7">A0</text>
<text x="161" y="251">~6</text>
<text x="162.1" y="248.7">7</text>
<text x="129.9" y="253.3">A1</text>
<text x="129.9" y="255.8">A2</text>
<text x="161" y="253.5">~5</text>
<text x="162.1" y="256.3">4</text>
<text x="129.9" y="258.4">A3</text>
<text x="129.9" y="260.9">A4</text>
<text x="129.9" y="263.4">A5</text>
<text x="160.6" y="263.7">&gt; 1</text>
<text x="161" y="258.6">~3</text>
<text x="162.1" y="261.2">2</text>
<text x="129.9" y="266">A6</text>
<text x="129.9" y="268.8">A7</text>
<text x="160.6" y="266.2">&lt; 0</text>
<text x="129.9" y="273.6">A8</text>
<text x="129.9" y="275.9">A9</text>
<text x="161.3" y="271.3">14</text>
<text x="161.3" y="273.6">15</text>
<text x="129.9" y="278.4">A10</text>
<text x="130" y="281.2">A11</text>
<text x="161.3" y="276.1">16</text>
<text x="161.3" y="278.7">17</text>
<text x="161.3" y="281.2">18</text>
<text x="129.9" y="283.5">A12</text>
<text x="129.9" y="286">A13</text>
<text x="161.3" y="286.3">20</text>
<text x="161.3" y="283.8">19</text>
<text x="129.9" y="291.4">A15</text>
<text x="129.9" y="288.6">A14</text>
<text x="161.3" y="288.8">21</text>
</g>
<text font-size="1.9" x="135.8" y="254" transform="rotate(90 135.8 254)">ARDUINO</text>
<g font-size="1.7">
<text x="138.7" y="221.4">www.arduino.cc</text>
<text x="138.8" y="222.9">blogembarcado.blogspot.com</text>
<text x="129.9" y="233.1">RESET</text>
<text x="133.6" y="241.3" transform="rotate(90 133.6 241.3)">POWER</text>
<text x="133" y="249.9" transform="rotate(90 133 249.9)">ANALOG IN</text>
<text x="157.2" y="246.8" transform="rotate(90 157.2 246.8)">DIGITAL (PWM~)</text>
<text x="155.2" y="269.3" transform="rotate(90 155.2 269.3)">COMMUNICATION</text>
<text x="130.9" y="294">DIGITAL</text>
</g>
<text font-size="1.5" x="147.1" y="243.2" transform="rotate(90 147.1 243.2)">ATMEL</text>
<g font-size="1.4">
<text x="129.9" y="243.4">GND</text>
<text x="157.9" y="263.5">TX0</text>
<text x="157.8" y="266">RX0</text>
<text x="158" y="273.4">RX3</text>
<text x="158.1" y="271.1">TX3</text>
<text x="158.1" y="275.9">TX2</text>
<text x="158" y="278.5">RX2</text>
<text x="158.1" y="281">TX1</text>
<text x="157.9" y="286.1">SDA</text>
<text x="158" y="283.6">RX1</text>
<text x="158" y="288.6">SCL</text>
</g>
<g font-size="1.2">
<text x="145.7" y="243.3" transform="rotate(90 145.7 243.3)">ATMEGA2560</text>
<text x="130.2" y="296.6" transform="rotate(90 130.2 296.6)">53</text>
<text x="131.2" y="295.1" transform="rotate(90 131.2 295.1)">52</text>
<text x="132.2" y="296.6" transform="rotate(90 132.2 296.6)">51</text>
<text x="133.2" y="295.1" transform="rotate(90 133.2 295.1)">50</text>
<text x="134.2" y="296.6" transform="rotate(90 134.2 296.6)">49</text>
<text x="135.2" y="295.1" transform="rotate(90 135.2 295.1)">48</text>
<text x="136.3" y="296.6" transform="rotate(90 136.3 296.6)">47</text>
<text x="137.2" y="295.1" transform="rotate(90 137.2 295.1)">46</text>
<text x="138.3" y="296.6" transform="rotate(90 138.3 296.6)">45</text>
<text x="139.3" y="295.1" transform="rotate(90 139.3 295.1)">44</text>
<text x="140.3" y="296.6" transform="rotate(90 140.3 296.6)">43</text>
<text x="141.3" y="295.1" transform="rotate(90 141.3 295.1)">42</text>
<text x="142.4" y="296.6" transform="rotate(90 142.4 296.6)">41</text>
<text x="143.4" y="295.1" transform="rotate(90 143.4 295.1)">40</text>
<text x="144.3" y="296.6" transform="rotate(90 144.3 296.6)">39</text>
<text x="145.4" y="295.1" transform="rotate(90 145.4 295.1)">38</text>
<text x="146.4" y="296.6" transform="rotate(90 146.4 296.6)">37</text>
<text x="147.4" y="295.1" transform="rotate(90 147.4 295.1)">36</text>
<text x="148.4" y="296.6" transform="rotate(90 148.4 296.6)">35</text>
<text x="149.5" y="295.1" transform="rotate(90 149.5 295.1)">34</text>
<text x="150.5" y="296.6" transform="rotate(90 150.5 296.6)">33</text>
<text x="151.4" y="295.1" transform="rotate(90 151.4 295.1)">32</text>
<text x="152.5" y="296.6" transform="rotate(90 152.5 296.6)">31</text>
<text x="153.5" y="295.1" transform="rotate(90 153.5 295.1)">30</text>
<text x="154.5" y="296.6" transform="rotate(90 154.5 296.6)">29</text>
<text x="155.6" y="295.1" transform="rotate(90 155.6 295.1)">28</text>
<text x="156.6" y="296.6" transform="rotate(90 156.6 296.6)">27</text>
<text x="157.6" y="295.1" transform="rotate(90 157.6 295.1)">26</text>
<text x="158.6" y="296.6" transform="rotate(90 158.6 296.6)">25</text>
<text x="159.6" y="295.1" transform="rotate(90 159.6 295.1)">24</text>
<text x="160.6" y="296.6" transform="rotate(90 160.6 296.6)">23</text>
<text x="161.7" y="295.1" transform="rotate(90 161.7 295.1)">22</text>
</g>
</svg>
